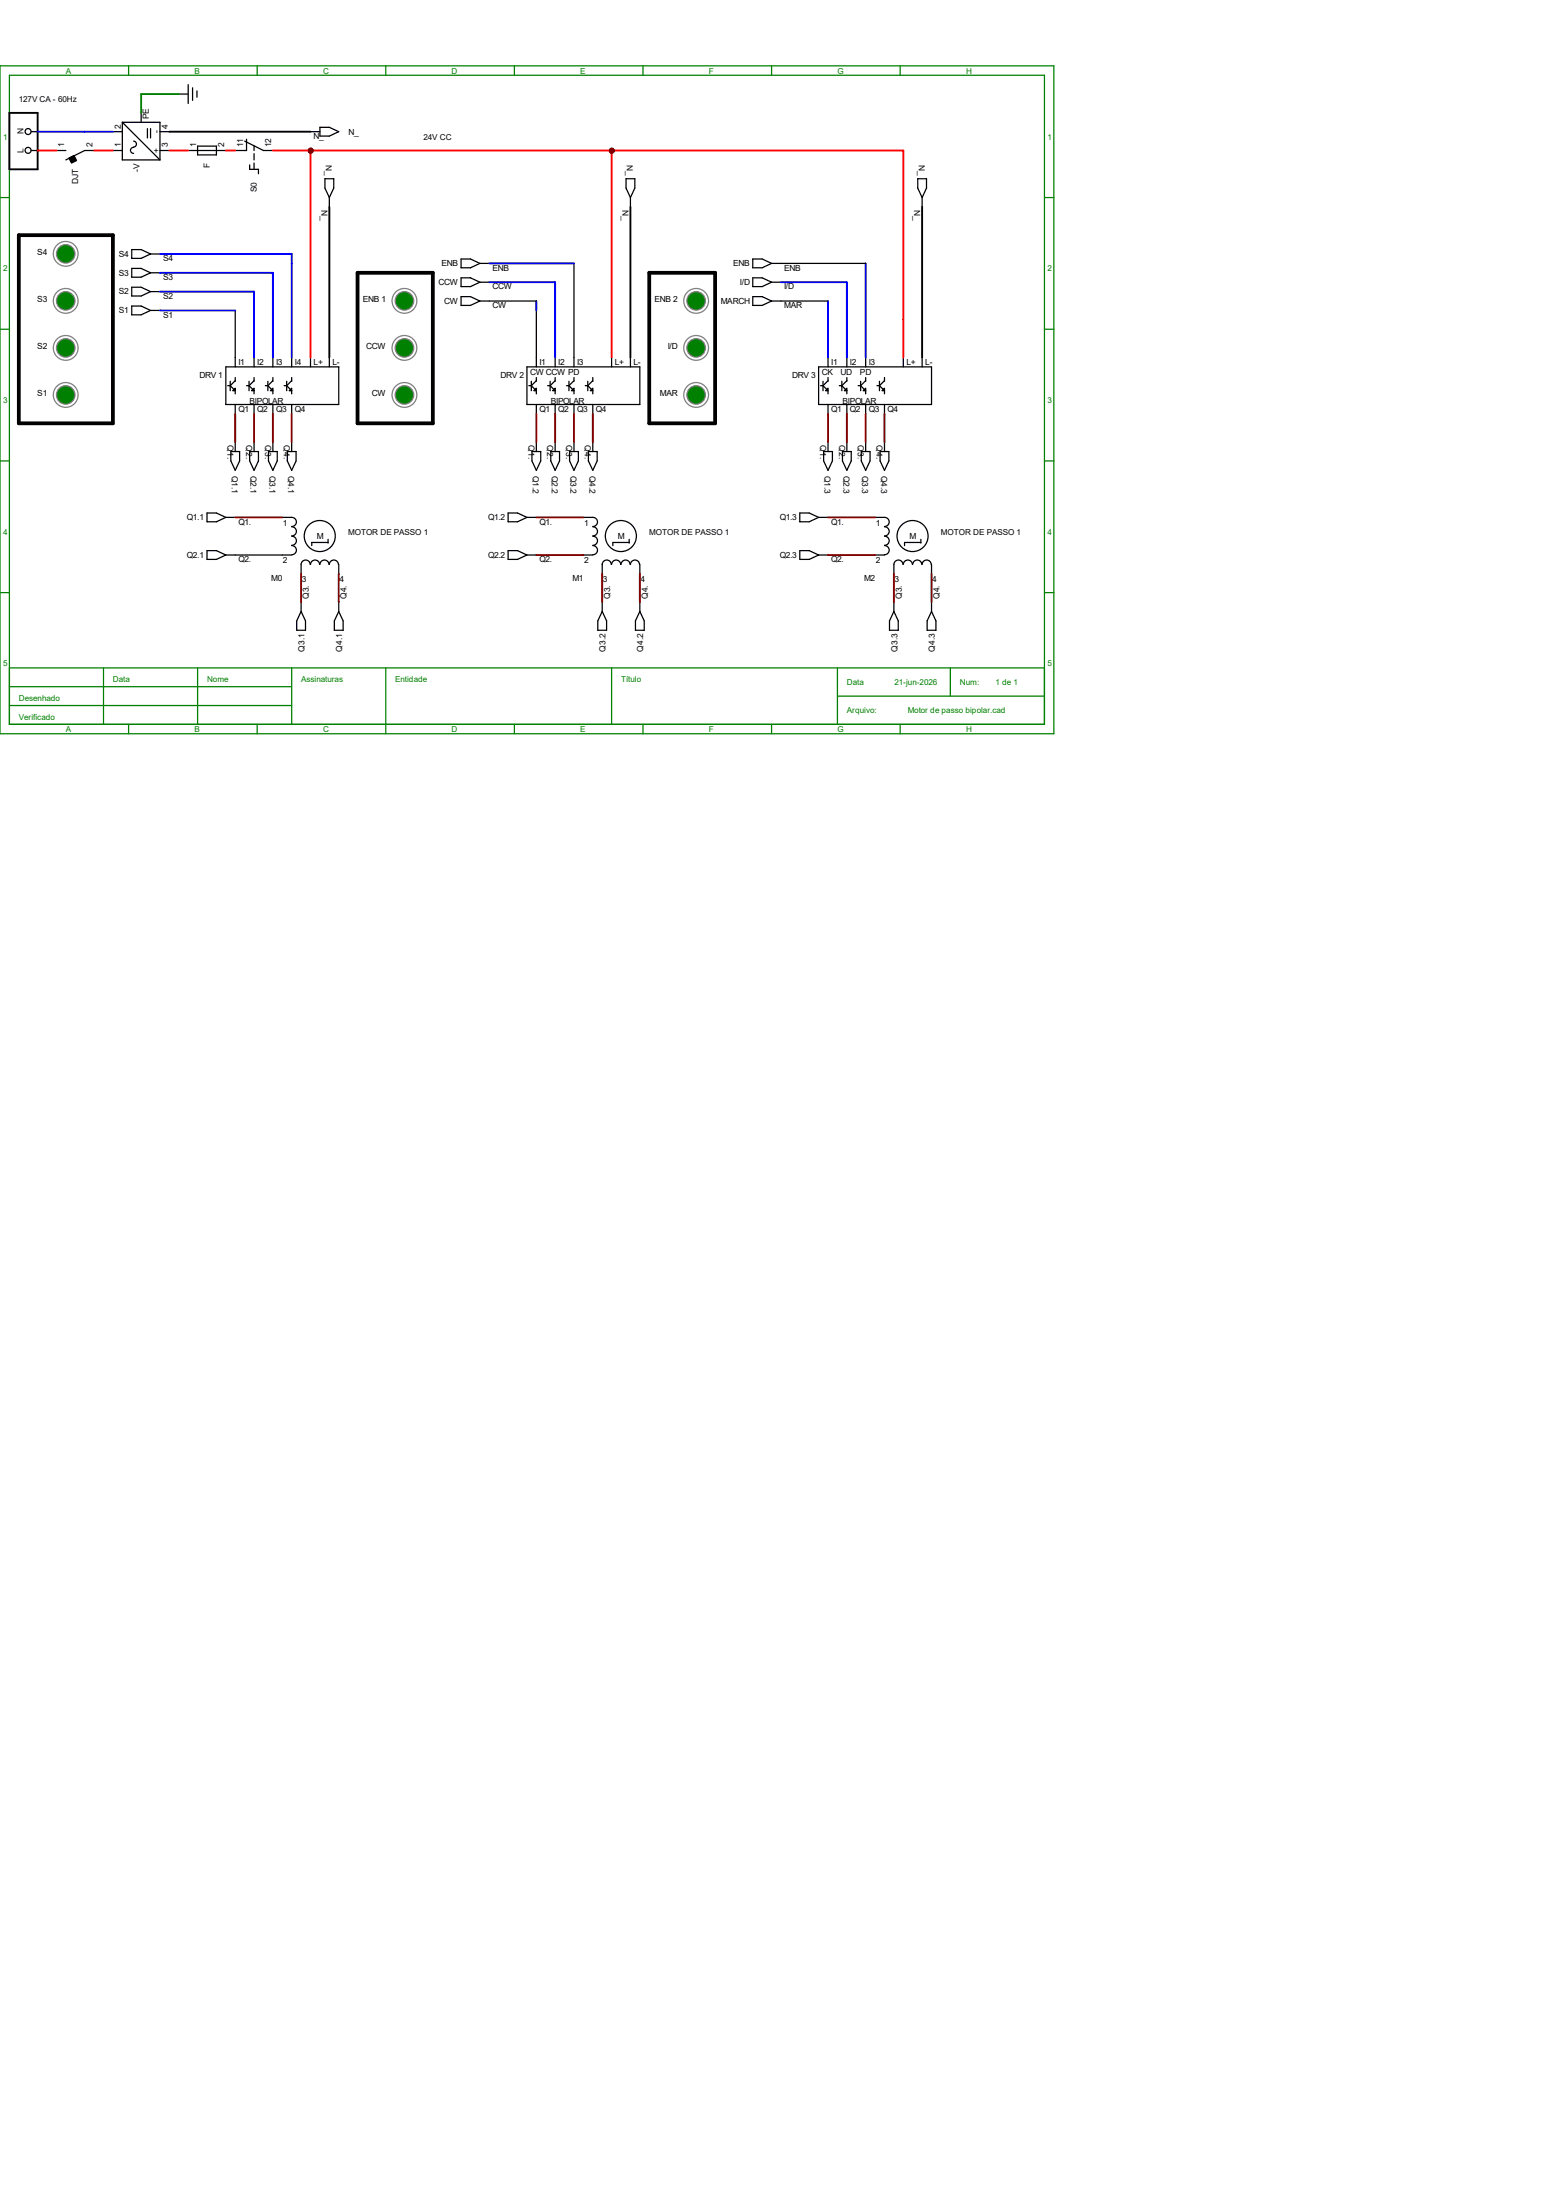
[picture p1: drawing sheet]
<svg xmlns="http://www.w3.org/2000/svg" width="210mm" height="297mm" viewBox="0 0 210 297" stroke-linecap="round" stroke-linejoin="round" font-family="sans-serif">
<g fill="none" stroke="#008000" stroke-width=".17">
<path d="M0 8.9h142.2v90.2h-142.2zM1.3 10.2h139.7v87.6h-139.7zM17.4 8.9v1.3M34.7 8.9v1.3M52.1 8.9v1.3M69.4 8.9v1.3M86.8 8.9v1.3M104.1 8.9v1.3M121.5 8.9v1.3M0 26.7h1.3M141 26.7h1.2M0 44.4h1.3"/>
<path d="M141 44.4h1.2M0 62.2h1.3M141 62.2h1.2M0 80h1.3M1.3 90.2h139.7M1.3 92.7h38.1M1.3 95.2h38.1M14 90.2v7.6M17.4 97.8v1.3M26.7 90.2v7.6M34.7 97.8v1.3M39.4 90.2v7.6"/>
<path d="M52.1 90.2v8.9M69.4 97.8v1.3M82.5 90.2v7.6M86.8 97.8v1.3M104.1 97.8v1.3M113 94h28M113 90.2v7.6M121.5 97.8v1.3M128.3 90.2v3.8M141 80h1.2"/>
</g>
<g fill="none" stroke="#000" stroke-width=".17">
<path d="M4.2 17.8h.9M15.2 17.8h1.3M16.5 16.5v5.1h5.1M16.5 16.5h5.1v5.1M16.5 16.5l5.1 5.1M18 19.9a.4 .4 0 0 0-.4 .4 .4 .4 0 0 0 .4 .4M18 19a.4 .4 0 0 1 .4 .5 .4 .4 0 0 1-.4 .4M19 15.2v1.3M19.9 17.4v1.2M20.3 17.4v1.2M21.6 17.8h1.3M24.1 12.7h1.3"/>
<path d="M25.4 11.4v2.6M26 11.9v1.6M26.6 12.3v.8M26.7 19.7h2.5v1.2h-2.5zM33 19l2.6 1.3h1.2M33.3 18.8v1.5h-1.6M34.3 19.6v.7M4.2 20.3h.9M7.6 20.3h1.3M12.7 20.3h-1.3l-2.5 1.3M15.2 20.3h1.3M21.6 20.3h1.3"/>
<path d="M25.4 20.3h5.1M33.7 22.3v.6h1.2v.6M34.3 20.7v.9M34.3 22v.9M30.5 49.5h15.2v5.1h-15.2zM30.7 52.1h.4M31.1 52.1l.6 .6v.5M31.1 51.5v1.2M31.7 48.3v1.2M31.7 51v.5M31.7 54.6v1.3M31.7 51.4l-.6 .7"/>
<path d="M33.3 52.1h.3M33.6 52.1l.7 .6v.5M33.6 51.5v1.2M34.3 48.3v1.2M34.3 51v.5M34.3 54.6v1.3M34.3 51.4l-.7 .7M35.8 52.1h.4M36.2 52.1l.6 .6v.5M36.2 51.5v1.2M36.8 48.3v1.2M36.8 51v.5"/>
<path d="M36.8 54.6v1.3M36.8 51.4l-.6 .7M38.4 52.1h.3M38.7 52.1l.7 .6v.5M38.7 51.5v1.2M39.4 48.3v1.2M39.4 51v.5M39.4 54.6v1.3M39.4 51.4l-.7 .7M41.9 48.3v1.2M44.4 48.3v1.2M71.1 49.5h15.3v5.1h-15.3z"/>
<path d="M71.4 52.1h.3M71.7 52.1l.7 .6v.5M71.7 51.5v1.2M72.4 48.3v1.2M72.4 51v.5M72.4 54.6v1.3M72.4 51.4l-.7 .7M73.9 52.1h.4M74.3 52.1l.6 .6v.5M74.3 51.5v1.2M74.9 48.3v1.2M74.9 51v.5"/>
<path d="M74.9 54.6v1.3M74.9 51.4l-.6 .7M76.5 52.1h.3M76.8 52.1l.7 .6v.5M76.8 51.5v1.2M77.5 48.3v1.2M77.5 51v.5M77.5 54.6v1.3M77.5 51.4l-.7 .7M79 52.1h.3M79.3 52.1l.7 .6v.5M79.3 51.5v1.2"/>
<path d="M80 51v.5M80 54.6v1.3M80 51.4l-.7 .7M82.5 48.3v1.2M85.1 48.3v1.2M110.5 49.5h15.2v5.1h-15.2zM110.7 52.1h.4M111.1 52.1l.7 .6v.5M111.1 51.5v1.2M111.8 48.3v1.2M111.8 51v.5M111.8 54.6v1.3"/>
<path d="M111.8 51.4l-.7 .7M113.3 52.1h.3M113.6 52.1l.7 .6v.5M113.6 51.5v1.2M114.3 48.3v1.2M114.3 51v.5M114.3 54.6v1.3M114.3 51.4l-.7 .7M115.8 52.1h.4M116.2 52.1l.6 .6v.5M116.2 51.5v1.2M116.8 48.3v1.2"/>
<path d="M116.8 51v.5M116.8 54.6v1.3M116.8 51.4l-.6 .7M118.4 52.1h.3M118.7 52.1l.7 .6v.5M118.7 51.5v1.2M119.4 51v.5M119.4 54.6v1.3M119.4 51.4l-.7 .7M121.9 48.3v1.2M124.5 48.3v1.2"/>
<circle cx="3.8" cy="17.8" r=".4"/>
<circle cx="3.8" cy="20.3" r=".4"/>
</g>
<g fill="#000" stroke="#000" stroke-width=".17">
<path d="M31.4 52.7l.3-.3v.3zM34 52.7l.3-.3v.3zM36.5 52.7l.3-.3v.3zM39 52.7l.4-.3v.3zM72.1 52.7l.3-.3v.3zM74.9 52.4v.3h-.3zM77.1 52.7l.4-.3v.3zM80 52.4v.3h-.3zM111.4 52.7l.4-.3v.3zM114 52.7l.3-.3v.3zM116.5 52.7l.3-.3v.3zM119.4 52.4v.3h-.4z"/>
<path d="M9.3 21.3l.7-.3 .3 .7-.6 .3z" fill-rule="evenodd"/>
</g>
<circle cx="82.6" cy="20.3" r=".28" fill="#f00" stroke="#800000" stroke-width=".17"/>
<g fill="none" stroke="#000" stroke-width=".17">
<path d="M41.9 17.8h1.3M43.2 17.2h1.2l1.3 .6-1.3 .6h-1.2zM17.8 33.7h1.2l1.3 .6-1.3 .6h-1.2zM17.8 36.2h1.2l1.3 .6-1.3 .6h-1.2zM17.8 38.8h1.2l1.3 .6-1.3 .6h-1.2zM20.3 39.4h1.3M20.3 36.8h1.3M20.3 34.3h1.3M62.2 35h1.3l1.3 .6-1.3 .6h-1.3zM62.2 37.5h1.3l1.3 .6-1.3 .6h-1.3zM64.8 35.6h1.2M64.8 38.1h1.2"/>
<path d="M84.5 24.1h1.2v1.3l-.6 1.3-.6-1.3zM85.1 26.7v1.2M101.6 35h1.3l1.2 .6-1.2 .6h-1.3zM101.6 37.5h1.3l1.2 .6-1.2 .6h-1.3zM104.1 35.6h1.3M104.1 38.1h1.3M123.9 24.1h1.2v1.3l-.6 1.3-.6-1.3zM124.5 26.7v1.2M17.8 41.3h1.2l1.3 .6-1.3 .6h-1.2zM20.3 41.9h1.3M62.2 40h1.3l1.3 .6-1.3 .6h-1.3zM64.8 40.6h1.2"/>
<path d="M101.6 40h1.3l1.2 .6-1.2 .6h-1.3zM104.1 40.6h1.3"/>
</g>
<path d="M1.3 15.2h3.8v7.7h-3.8z" fill="none" stroke="#000" stroke-width=".25"/>
<circle cx="8.9" cy="34.3" r="1.67" fill="none" stroke="#808080" stroke-width=".17"/>
<circle cx="8.9" cy="34.3" r="1.25" fill="#008000" stroke="#808080" stroke-width=".17"/>
<circle cx="8.9" cy="40.6" r="1.67" fill="none" stroke="#808080" stroke-width=".17"/>
<circle cx="8.9" cy="40.6" r="1.25" fill="#008000" stroke="#808080" stroke-width=".17"/>
<circle cx="8.9" cy="47" r="1.67" fill="none" stroke="#808080" stroke-width=".17"/>
<circle cx="8.9" cy="47" r="1.25" fill="#008000" stroke="#808080" stroke-width=".17"/>
<circle cx="8.9" cy="53.3" r="1.67" fill="none" stroke="#808080" stroke-width=".17"/>
<circle cx="8.9" cy="53.3" r="1.25" fill="#008000" stroke="#808080" stroke-width=".17"/>
<circle cx="54.6" cy="40.6" r="1.67" fill="none" stroke="#808080" stroke-width=".17"/>
<circle cx="54.6" cy="40.6" r="1.25" fill="#008000" stroke="#808080" stroke-width=".17"/>
<circle cx="54.6" cy="47" r="1.67" fill="none" stroke="#808080" stroke-width=".17"/>
<circle cx="54.6" cy="47" r="1.25" fill="#008000" stroke="#808080" stroke-width=".17"/>
<circle cx="54.6" cy="53.3" r="1.67" fill="none" stroke="#808080" stroke-width=".17"/>
<circle cx="54.6" cy="53.3" r="1.25" fill="#008000" stroke="#808080" stroke-width=".17"/>
<circle cx="94" cy="40.6" r="1.67" fill="none" stroke="#808080" stroke-width=".17"/>
<circle cx="94" cy="40.6" r="1.25" fill="#008000" stroke="#808080" stroke-width=".17"/>
<circle cx="94" cy="47" r="1.67" fill="none" stroke="#808080" stroke-width=".17"/>
<circle cx="94" cy="47" r="1.25" fill="#008000" stroke="#808080" stroke-width=".17"/>
<circle cx="94" cy="53.3" r="1.67" fill="none" stroke="#808080" stroke-width=".17"/>
<circle cx="94" cy="53.3" r="1.25" fill="#008000" stroke="#808080" stroke-width=".17"/>
<path d="M2.5 31.7h12.7v25.4h-12.7zM48.3 36.8h10.1v20.3h-10.1zM87.6 36.8h8.9v20.3h-8.9z" fill="none" stroke="#000" stroke-width=".51"/>
<g fill="none" stroke="#000" stroke-width=".17">
<path d="M31.7 59.7v1.3M34.3 59.7v1.3M36.8 59.7v1.3M39.4 59.7v1.3M72.4 59.7v1.3M74.9 59.7v1.3M77.5 59.7v1.3M80 59.7v1.3M111.8 59.7v1.3M114.3 59.7v1.3M116.8 59.7v1.3M119.4 59.7v1.3"/>
<path d="M27.9 69.3h1.3l1.3 .5-1.3 .6h-1.3zM27.9 74.3h1.3l1.3 .6-1.3 .6h-1.3zM30.5 69.8h1.2M30.5 74.9h1.2M31.2 61h1.1v1.2l-.6 1.3-.5-1.3zM33.7 61h1.2v1.2l-.6 1.3-.6-1.3zM36.2 61h1.2v1.2l-.6 1.3-.6-1.3zM38.1 69.8h1.3a.61 .61 0 0 1 .6 .7 .61 .61 0 0 1-.6 .6M38.1 74.9h1.3M38.8 61h1.2v1.2l-.6 1.3-.6-1.3zM39.4 71.1a.61 .61 0 0 1 .6 .6 .61 .61 0 0 1-.6 .6M39.4 72.4a.61 .61 0 0 1 .6 .6 .61 .61 0 0 1-.6 .6"/>
<path d="M39.4 73.7a.61 .61 0 0 1 .6 .6 .61 .61 0 0 1-.6 .6M41.9 76.2a.61 .61 0 0 0-.6-.6 .61 .61 0 0 0-.7 .6v1.3M41.9 76.2a.61 .61 0 0 1 .6-.6 .61 .61 0 0 1 .6 .6M43.2 76.2a.61 .61 0 0 1 .6-.6 .61 .61 0 0 1 .6 .6M44.3 73.2h-2.2v.5M44.3 72.8v.5M44.4 76.2a.61 .61 0 0 1 .7-.6 .61 .61 0 0 1 .6 .6M45.7 76.2v1.3M68.6 69.3h1.2l1.3 .5-1.3 .6h-1.2zM68.6 74.3h1.2l1.3 .6-1.3 .6h-1.2zM71.1 69.8h1.3M71.1 74.9h1.3"/>
<path d="M71.8 61h1.2v1.2l-.6 1.3-.6-1.3zM74.3 61h1.2v1.2l-.6 1.3-.6-1.3zM76.9 61h1.2v1.2l-.6 1.3-.6-1.3zM78.7 69.8h1.3a.61 .61 0 0 1 .6 .7 .61 .61 0 0 1-.6 .6M78.7 74.9h1.3M79.4 61h1.2v1.2l-.6 1.3-.6-1.3zM80 71.1a.61 .61 0 0 1 .6 .6 .61 .61 0 0 1-.6 .6M80 72.4a.61 .61 0 0 1 .6 .6 .61 .61 0 0 1-.6 .6M80 73.7a.61 .61 0 0 1 .6 .6 .61 .61 0 0 1-.6 .6M82.5 76.2a.61 .61 0 0 0-.6-.6 .61 .61 0 0 0-.6 .6v1.3M82.5 76.2a.61 .61 0 0 1 .7-.6 .61 .61 0 0 1 .6 .6M83.8 76.2a.61 .61 0 0 1 .6-.6 .61 .61 0 0 1 .6 .6"/>
<path d="M84.9 73.2h-2.2v.5M84.9 72.8v.5M85.1 76.2a.61 .61 0 0 1 .6-.6 .61 .61 0 0 1 .6 .6M86.4 76.2v1.3M107.9 69.3h1.3l1.3 .5-1.3 .6h-1.3zM107.9 74.3h1.3l1.3 .6-1.3 .6h-1.3zM110.5 69.8h1.3M110.5 74.9h1.3M111.2 61h1.2v1.2l-.6 1.3-.6-1.3zM113.7 61h1.2v1.2l-.6 1.3-.6-1.3zM116.2 61h1.2v1.2l-.6 1.3-.6-1.3zM118.1 69.8h1.3a.61 .61 0 0 1 .6 .7 .61 .61 0 0 1-.6 .6"/>
<path d="M118.1 74.9h1.3M118.8 61h1.2v1.2l-.6 1.3-.6-1.3zM119.4 71.1a.61 .61 0 0 1 .6 .6 .61 .61 0 0 1-.6 .6M119.4 72.4a.61 .61 0 0 1 .6 .6 .61 .61 0 0 1-.6 .6M119.4 73.7a.61 .61 0 0 1 .6 .6 .61 .61 0 0 1-.6 .6M121.9 76.2a.61 .61 0 0 0-.6-.6 .61 .61 0 0 0-.7 .6v1.3M121.9 76.2a.61 .61 0 0 1 .6-.6 .61 .61 0 0 1 .6 .6M123.2 76.2a.61 .61 0 0 1 .6-.6 .61 .61 0 0 1 .6 .6M124.3 73.2h-2.2v.5M124.3 72.8v.5M124.5 76.2a.61 .61 0 0 1 .6-.6 .61 .61 0 0 1 .6 .6M125.7 76.2v1.3"/>
<path d="M40.6 81.3v1.2M40.6 82.5l.6 1.3v1.3h-1.2v-1.3zM45.7 81.3v1.2M45.7 82.5l.6 1.3v1.3h-1.2v-1.3zM81.3 81.3v1.2M81.3 82.5l.6 1.3v1.3h-1.2v-1.3zM86.4 81.3v1.2M86.4 82.5l.6 1.3v1.3h-1.2v-1.3zM120.6 81.3v1.2M120.6 82.5l.6 1.3v1.3h-1.1v-1.3zM125.7 81.3v1.2M125.7 82.5l.6 1.3v1.3h-1.2v-1.3z"/>
<circle cx="43.2" cy="72.4" r="2.1"/>
<circle cx="83.8" cy="72.4" r="2.1"/>
<circle cx="123.2" cy="72.4" r="2.1"/>
</g>
<circle cx="41.9" cy="20.3" r=".28" fill="#f00" stroke="#800000" stroke-width=".17"/>
<path d="M43.9 24.1h1.1v1.3l-.6 1.3-.5-1.3zM44.4 26.7v1.2" fill="none" stroke="#000" stroke-width=".17"/>
<circle cx="82.6" cy="20.3" r=".28" fill="#f00" stroke="#000" stroke-width=".17"/>
<g fill="#f00" stroke="#800000" stroke-width=".25">
<circle cx="41.9" cy="20.3" r=".28"/>
<circle cx="82.6" cy="20.3" r=".28"/>
</g>
<path d="M24.1 12.7h-5.1v2.5" fill="none" stroke="#008000" stroke-width=".25"/>
<path d="M5.1 17.8h10.1M21.6 39.4h12.7v8.9M21.6 36.8h15.2v11.5M21.6 34.3h17.8v14M66 35.6h11.5M66 38.1h8.9v10.2M105.4 38.1h8.9v10.2M116.8 35.6v12.7M21.6 41.9h10.1M72.4 40.6v1.3M111.8 40.6v7.7" fill="none" stroke="#00f" stroke-width=".25"/>
<path d="M5.1 20.3h2.5M12.7 20.3h2.5M22.9 20.3h2.5M30.5 20.3h1.2M36.8 20.3h85.1v28M41.9 20.3v28M82.5 20.3v28" fill="none" stroke="#f00" stroke-width=".25"/>
<g fill="#800000" stroke="#800000" stroke-width=".25">
<circle cx="82.6" cy="20.3" r=".28"/>
<circle cx="41.9" cy="20.3" r=".28"/>
</g>
<path d="M22.9 17.8h19M44.4 27.9v20.4M85.1 27.9v20.4M124.5 27.9v20.4" fill="none" stroke="#000" stroke-width=".25"/>
<path d="M77.5 35.6v12.7M105.4 35.6h11.4M31.7 41.9v6.4M66 40.6h6.4v7.7M105.4 40.6h6.4M31.7 74.9h6.4" fill="none" stroke="#000" stroke-width=".17"/>
<g fill="none" stroke="#800000" stroke-width=".25">
<path d="M31.7 55.9v3.8M34.3 55.9v3.8M36.8 55.9v3.8M39.4 55.9v3.8M72.4 55.9v3.8M74.9 55.9v3.8M77.5 55.9v3.8M80 55.9v3.8M111.8 55.9v3.8M114.3 55.9v3.8M116.8 55.9v3.8M119.4 55.9v3.8"/>
<path d="M31.7 69.8h6.4M40.6 77.5v3.8M45.7 77.5v3.8M72.4 69.8h6.3M72.4 74.9h6.3M81.3 77.5v3.8M86.4 77.5v3.8M111.8 69.8h6.3M111.8 74.9h6.3M120.6 77.5v3.8M125.7 77.5v3.8"/>
</g>
<g font-size="1.1" fill="#008000">
<text x="8.9" y="9.9">A</text>
<text x="26.2" y="9.9">B</text>
<text x="43.6" y="9.9">C</text>
<text x="61" y="9.9">D</text>
<text x="78.3" y="9.9">E</text>
<text x="95.7" y="9.9">F</text>
<text x="113" y="9.9">G</text>
<text x="130.4" y="9.9">H</text>
<text x=".4" y="18.8">1</text>
<text x="141.4" y="18.8">1</text>
<text x=".4" y="36.6">2</text>
<text x="141.4" y="36.6">2</text>
<text x=".4" y="54.4">3</text>
<text x="141.4" y="54.4">3</text>
<text x=".4" y="72.2">4</text>
<text x="141.4" y="72.2">4</text>
<text x=".4" y="90">5</text>
<text x="141.4" y="90">5</text>
<text x="2.5" y="94.6">Desenhado</text>
<text x="15.2" y="92.1">Data</text>
<text x="27.9" y="92.1">Nome</text>
<text x="40.6" y="92.1">Assinaturas</text>
<text x="53.3" y="92.1">Entidade</text>
<text x="83.8" y="92.1">Título</text>
<text x="114.3" y="92.5">Data</text>
<text x="120.7" y="92.5">21-jun-2026</text>
<text x="129.5" y="92.5">Num:</text>
<text x="134.4" y="92.5">1 de 1</text>
<text x="2.5" y="97.2">Verificado</text>
<text x="8.9" y="98.8">A</text>
<text x="26.2" y="98.8">B</text>
<text x="43.6" y="98.8">C</text>
<text x="61" y="98.8">D</text>
<text x="78.3" y="98.8">E</text>
<text x="95.7" y="98.8">F</text>
<text x="113" y="98.8">G</text>
<text x="114.3" y="96.3">Arquivo:</text>
<text x="122.5" y="96.3">Motor de passo bipolar.cad</text>
<text x="130.4" y="98.8">H</text>
</g>
<g font-size="1.1">
<text x="2.5" y="13.8">127V CA - 60Hz</text>
<text x="16.3" y="17.4" transform="rotate(-90 16.3 17.4)">2</text>
<text x="20.1" y="16.1" transform="rotate(-90 20.1 16.1)">PE</text>
<text x="21.5" y="18" transform="rotate(-90 21.5 18)">-</text>
<text x="22.6" y="17.4" transform="rotate(-90 22.6 17.4)">4</text>
<text x="3.2" y="20.7" transform="rotate(-90 3.2 20.7)">L</text>
<text x="3.2" y="18.1" transform="rotate(-90 3.2 18.1)">N</text>
<text x="8.7" y="19.9" transform="rotate(-90 8.7 19.9)">1</text>
<text x="12.5" y="19.9" transform="rotate(-90 12.5 19.9)">2</text>
<text x="16.3" y="19.9" transform="rotate(-90 16.3 19.9)">1</text>
<text x="18.8" y="23.2" transform="rotate(-90 18.8 23.2)">-V</text>
<text x="21.5" y="20.7" transform="rotate(-90 21.5 20.7)">+</text>
<text x="22.6" y="19.9" transform="rotate(-90 22.6 19.9)">3</text>
<text x="26.5" y="19.9" transform="rotate(-90 26.5 19.9)">1</text>
<text x="28.3" y="22.7" transform="rotate(-90 28.3 22.7)">F</text>
<text x="30.3" y="19.9" transform="rotate(-90 30.3 19.9)">2</text>
<text x="32.8" y="19.9" transform="rotate(-90 32.8 19.9)">11</text>
<text x="36.6" y="19.9" transform="rotate(-90 36.6 19.9)">12</text>
<text x="42.3" y="18.8">N_</text>
<text x="44" y="22.3" transform="rotate(90 44 22.3)">N_</text>
<text x="47" y="18.2">N_</text>
<text x="57.1" y="18.8">24V CC</text>
<text x="84.6" y="22.3" transform="rotate(90 84.6 22.3)">N_</text>
<text x="124" y="22.3" transform="rotate(90 124 22.3)">N_</text>
<text x="10.5" y="24.9" transform="rotate(-90 10.5 24.9)">DJT</text>
<text x="34.7" y="26" transform="rotate(-90 34.7 26)">S0</text>
<text x="43.4" y="28.4" transform="rotate(90 43.4 28.4)">N_</text>
<text x="84" y="28.4" transform="rotate(90 84 28.4)">N_</text>
<text x="123.4" y="28.4" transform="rotate(90 123.4 28.4)">N_</text>
<text x="5" y="34.4">S4</text>
<text x="16" y="34.7">S4</text>
<text x="22" y="35.3">S4</text>
<text x="59.6" y="35.9">ENB</text>
<text x="99" y="35.9">ENB</text>
<text x="5" y="40.8">S3</text>
<text x="16" y="39.8">S2</text>
<text x="16" y="37.2">S3</text>
<text x="22" y="40.3">S2</text>
<text x="22" y="37.8">S3</text>
<text x="49" y="40.8">ENB 1</text>
<text x="59.2" y="38.5">CCW</text>
<text x="59.9" y="41">CW</text>
<text x="66.5" y="36.5">ENB</text>
<text x="66.5" y="39.1">CCW</text>
<text x="66.5" y="41.6">CW</text>
<text x="88.3" y="40.8">ENB 2</text>
<text x="97.3" y="41">MARCH</text>
<text x="99.9" y="38.5">I/D</text>
<text x="105.8" y="36.5">ENB</text>
<text x="105.8" y="39.1">I/D</text>
<text x="105.8" y="41.6">MAR</text>
<text x="5" y="47.1">S2</text>
<text x="16" y="42.3">S1</text>
<text x="22" y="42.9">S1</text>
<text x="49.4" y="47.1">CCW</text>
<text x="90.1" y="47.1">I/D</text>
<text x="5" y="53.5">S1</text>
<text x="26.9" y="51.1">DRV 1</text>
<text x="32.2" y="49.2">I1</text>
<text x="34.7" y="49.2">I2</text>
<text x="37.3" y="49.2">I3</text>
<text x="39.8" y="49.2">I4</text>
<text x="42.3" y="49.2">L+</text>
<text x="44.9" y="49.2">L-</text>
<text x="50.2" y="53.5">CW</text>
<text x="67.6" y="51.1">DRV 2</text>
<text x="71.5" y="50.6">CW CCW PD</text>
<text x="72.8" y="49.2">I1</text>
<text x="75.3" y="49.2">I2</text>
<text x="77.9" y="49.2">I3</text>
<text x="83" y="49.2">L+</text>
<text x="85.5" y="49.2">L-</text>
<text x="89.1" y="53.5">MAR</text>
<text x="106.9" y="51.1">DRV 3</text>
<text x="110.9" y="50.6">CK</text>
<text x="112.2" y="49.2">I1</text>
<text x="113.4" y="50.6">UD</text>
<text x="114.7" y="49.2">I2</text>
<text x="116.1" y="50.6">PD</text>
<text x="117.3" y="49.2">I3</text>
<text x="122.3" y="49.2">L+</text>
<text x="124.9" y="49.2">L-</text>
<text x="32.2" y="55.6">Q1</text>
<text x="33.7" y="54.5">BIPOLAR</text>
<text x="34.7" y="55.6">Q2</text>
<text x="37.3" y="55.6">Q3</text>
<text x="39.8" y="55.6">Q4</text>
<text x="72.8" y="55.6">Q1</text>
<text x="74.3" y="54.5">BIPOLAR</text>
<text x="75.3" y="55.6">Q2</text>
<text x="77.9" y="55.6">Q3</text>
<text x="80.4" y="55.6">Q4</text>
<text x="112.2" y="55.6">Q1</text>
<text x="113.7" y="54.5">BIPOLAR</text>
<text x="114.7" y="55.6">Q2</text>
<text x="117.3" y="55.6">Q3</text>
<text x="119.8" y="55.6">Q4</text>
<text x="30.7" y="60.1" transform="rotate(90 30.7 60.1)">Q1.</text>
<text x="31.3" y="64.2" transform="rotate(90 31.3 64.2)">Q1.1</text>
<text x="33.2" y="60.1" transform="rotate(90 33.2 60.1)">Q2.</text>
<text x="33.8" y="64.2" transform="rotate(90 33.8 64.2)">Q2.1</text>
<text x="35.8" y="60.1" transform="rotate(90 35.8 60.1)">Q3.</text>
<text x="36.4" y="64.2" transform="rotate(90 36.4 64.2)">Q3.1</text>
<text x="38.3" y="60.1" transform="rotate(90 38.3 60.1)">Q4.</text>
<text x="38.9" y="64.2" transform="rotate(90 38.9 64.2)">Q4.1</text>
<text x="71.3" y="60.1" transform="rotate(90 71.3 60.1)">Q1.</text>
<text x="71.9" y="64.2" transform="rotate(90 71.9 64.2)">Q1.2</text>
<text x="73.9" y="60.1" transform="rotate(90 73.9 60.1)">Q2.</text>
<text x="74.5" y="64.2" transform="rotate(90 74.5 64.2)">Q2.2</text>
<text x="76.4" y="60.1" transform="rotate(90 76.4 60.1)">Q3.</text>
<text x="77" y="64.2" transform="rotate(90 77 64.2)">Q3.2</text>
<text x="79" y="60.1" transform="rotate(90 79 60.1)">Q4.</text>
<text x="79.5" y="64.2" transform="rotate(90 79.5 64.2)">Q4.2</text>
<text x="110.7" y="60.1" transform="rotate(90 110.7 60.1)">Q1.</text>
<text x="111.3" y="64.2" transform="rotate(90 111.3 64.2)">Q1.3</text>
<text x="113.2" y="60.1" transform="rotate(90 113.2 60.1)">Q2.</text>
<text x="113.8" y="64.2" transform="rotate(90 113.8 64.2)">Q2.3</text>
<text x="115.8" y="60.1" transform="rotate(90 115.8 60.1)">Q3.</text>
<text x="116.4" y="64.2" transform="rotate(90 116.4 64.2)">Q3.3</text>
<text x="118.3" y="60.1" transform="rotate(90 118.3 60.1)">Q4.</text>
<text x="118.9" y="64.2" transform="rotate(90 118.9 64.2)">Q4.3</text>
<text x="25.2" y="70.2">Q1.1</text>
<text x="32.2" y="70.8">Q1.</text>
<text x="38.2" y="71">1</text>
<text x="65.9" y="70.2">Q1.2</text>
<text x="72.8" y="70.8">Q1.</text>
<text x="78.8" y="71">1</text>
<text x="105.2" y="70.2">Q1.3</text>
<text x="112.2" y="70.8">Q1.</text>
<text x="118.2" y="71">1</text>
<text x="25.2" y="75.3">Q2.1</text>
<text x="32.2" y="75.9">Q2.</text>
<text x="38.2" y="76">2</text>
<text x="42.8" y="72.8">M</text>
<text x="47" y="72.2">MOTOR DE PASSO 1</text>
<text x="65.9" y="75.3">Q2.2</text>
<text x="72.8" y="75.9">Q2.</text>
<text x="78.8" y="76">2</text>
<text x="83.4" y="72.8">M</text>
<text x="87.6" y="72.2">MOTOR DE PASSO 1</text>
<text x="105.2" y="75.3">Q2.3</text>
<text x="112.2" y="75.9">Q2.</text>
<text x="118.2" y="76">2</text>
<text x="122.8" y="72.8">M</text>
<text x="127" y="72.2">MOTOR DE PASSO 1</text>
<text x="36.6" y="78.4">M0</text>
<text x="40.7" y="78.6">3</text>
<text x="41.7" y="80.9" transform="rotate(-90 41.7 80.9)">Q3.</text>
<text x="45.8" y="78.6">4</text>
<text x="46.8" y="80.9" transform="rotate(-90 46.8 80.9)">Q4.</text>
<text x="77.3" y="78.4">M1</text>
<text x="81.4" y="78.6">3</text>
<text x="82.3" y="80.9" transform="rotate(-90 82.3 80.9)">Q3.</text>
<text x="86.4" y="78.6">4</text>
<text x="87.4" y="80.9" transform="rotate(-90 87.4 80.9)">Q4.</text>
<text x="116.6" y="78.4">M2</text>
<text x="120.7" y="78.6">3</text>
<text x="121.7" y="80.9" transform="rotate(-90 121.7 80.9)">Q3.</text>
<text x="125.8" y="78.6">4</text>
<text x="126.8" y="80.9" transform="rotate(-90 126.8 80.9)">Q4.</text>
<text x="41.1" y="88" transform="rotate(-90 41.1 88)">Q3.1</text>
<text x="46.2" y="88" transform="rotate(-90 46.2 88)">Q4.1</text>
<text x="81.7" y="88" transform="rotate(-90 81.7 88)">Q3.2</text>
<text x="86.8" y="88" transform="rotate(-90 86.8 88)">Q4.2</text>
<text x="121.1" y="88" transform="rotate(-90 121.1 88)">Q3.3</text>
<text x="126.2" y="88" transform="rotate(-90 126.2 88)">Q4.3</text>
</g>
</svg>
